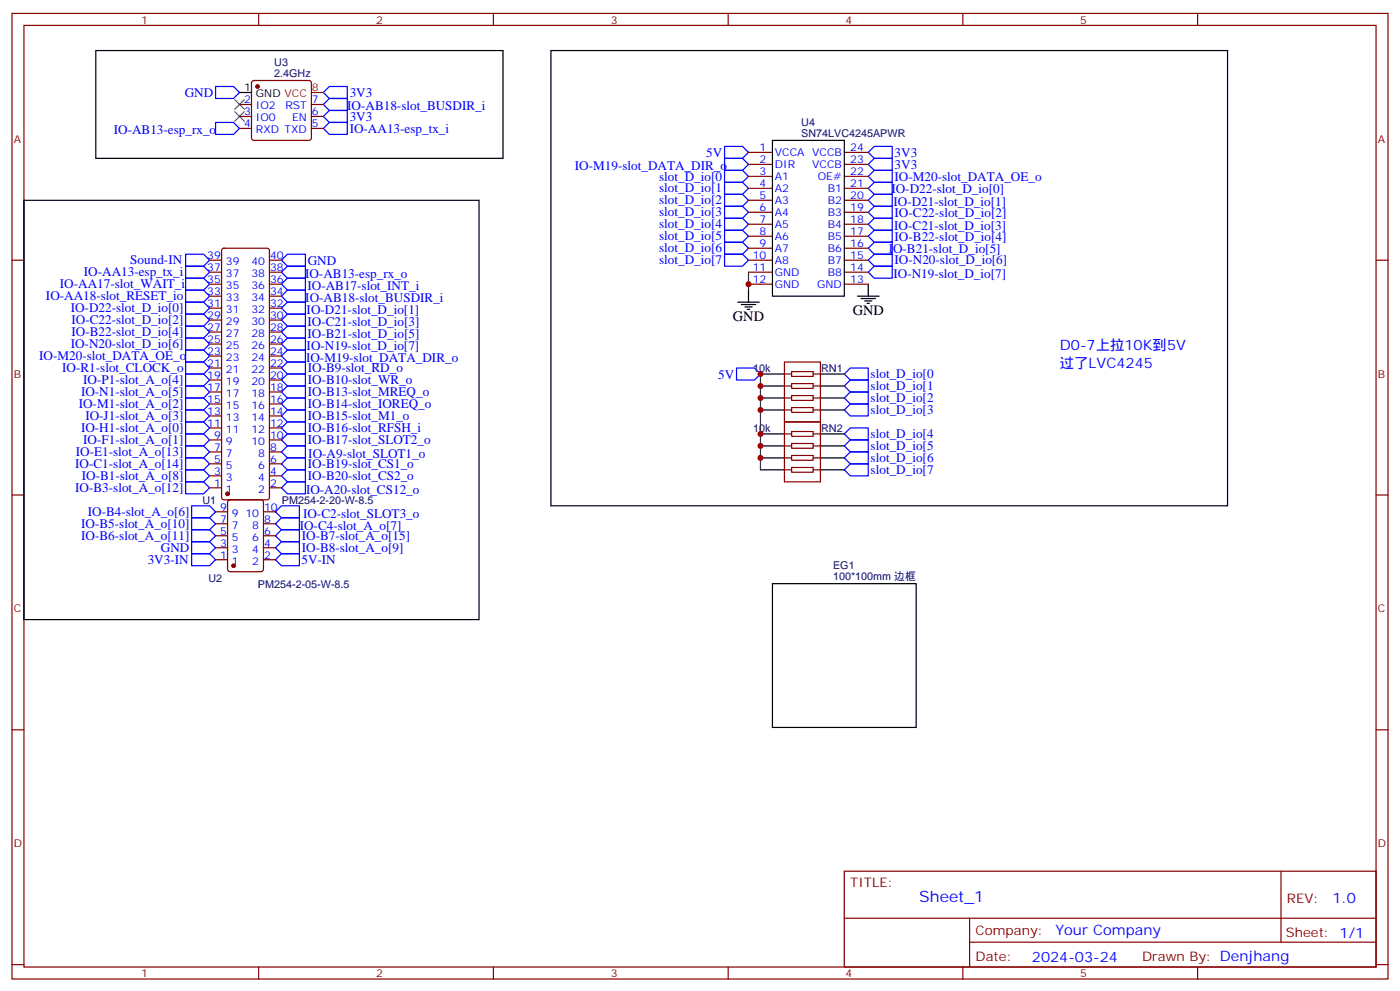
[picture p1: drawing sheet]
<svg xmlns="http://www.w3.org/2000/svg" width="412mm" height="292mm" viewBox="0 0 412 292" stroke-linecap="round" stroke-linejoin="round" font-family="sans-serif">
<g fill="none" stroke="#870000" stroke-width=".35">
<path d="M3.5 4h405.4v284.3h-405.4zM7.1 7.5h398.2v277.3h-398.2zM76.2 4v3.5M145.3 4v3.5M214.5 4v3.5M283.6 4v3.5M352.8 4v3.5M70.6 30.8h3.5M70.6 34.3h3.5M70.6 37.8h3.5M74.3 23.9l.5-.2h16.2l.5 .2 .2 .5v16.2l-.2 .5-.5 .2h-16.2l-.5-.2-.2-.5v-16.2zM91.7 30.8h3.5"/>
<path d="M91.7 34.3h3.5M91.7 37.8h3.5M220.5 44.9h7M220.5 48.4h7M220.5 51.9h7M220.5 55.5h7M220.5 59h7M248.7 44.9h7.1M248.7 48.4h7.1M248.7 51.9h7.1M248.7 55.5h7.1M248.7 59h7.1"/>
<path d="M3.5 76.6h3.6M61.7 76.6h3.6M65.5 73.3l.5-.2h12.7l.5 .2 .2 .5v72.7l-.3 .5-.4 .2h-12.7l-.5-.3-.2-.4v-72.7zM79.4 76.6h3.5M220.5 76.6h7M220.5 62.5h7M220.5 66h7M220.5 69.6h7M220.5 73.1h7M248.7 76.6h7.1M248.7 62.5h7.1M248.7 66h7.1"/>
<path d="M248.7 69.6h7.1M248.7 73.1h7.1M405.3 76.6h3.6M61.7 80.2h3.6M61.7 83.7h3.6M61.7 87.2h3.6M61.7 90.7h3.6M61.7 94.3h3.6M61.7 97.8h3.6M79.4 80.2h3.5M79.4 83.7h3.5M79.4 87.2h3.5"/>
<path d="M79.4 90.7h3.5M79.4 94.3h3.5M79.4 97.8h3.5M220.5 80.2h7M220.5 83.7h7M248.7 80.2h7.1M248.7 83.7h7.1M61.7 119h3.6M61.7 101.3h3.6M61.7 115.4h3.6M61.7 104.8h3.6M61.7 111.9h3.6"/>
<path d="M61.7 108.4h3.6M79.4 119h3.5M79.4 101.3h3.5M79.4 115.4h3.5M79.4 104.8h3.5M79.4 111.9h3.5M79.4 108.4h3.5M231.1 106.6h10.6v35.3h-10.6zM231.1 110.1h2.1M231.1 117.2h2.1M231.1 113.7h2.1M233.2 109.4h6.3v1.4h-6.3z"/>
<path d="M233.2 113h6.3v1.4h-6.3zM233.2 116.5h6.3v1.4h-6.3zM239.5 110.1h2.2M239.5 117.2h2.2M239.5 113.7h2.2M61.7 136.6h3.6M61.7 133.1h3.6M61.7 129.5h3.6M61.7 126h3.6M61.7 122.5h3.6M79.4 136.6h3.5M79.4 133.1h3.5"/>
<path d="M79.4 129.5h3.5M79.4 126h3.5M79.4 122.5h3.5M231.1 120.7h2.1M231.1 124.2h10.6M231.1 138.4h2.1M231.1 127.8h2.1M231.1 134.8h2.1M231.1 131.3h2.1M233.2 120h6.3v1.4h-6.3zM233.2 127.1h6.3v1.4h-6.3zM233.2 130.6h6.3v1.4h-6.3z"/>
<path d="M233.2 134.1h6.3v1.4h-6.3zM233.2 137.7h6.3v1.4h-6.3zM239.5 120.7h2.2M239.5 138.4h2.2M239.5 127.8h2.2M239.5 134.8h2.2M239.5 131.3h2.2M3.5 145.8h3.6M61.7 143.7h3.6M61.7 140.1h3.6M63.5 150.7h3.5M63.5 154.2h3.5"/>
<path d="M63.5 157.8h3.5M67.3 147.4l.4-.2h9.2l.7 .4v20l-.5 .7h-9.4l-.6-.4-.1-20zM77.6 150.7h3.5M77.6 154.2h3.5M77.6 157.8h3.5M79.4 143.7h3.5M79.4 140.1h3.5M405.3 145.8h3.6M63.5 164.8h3.5M63.5 161.3h3.5M77.6 164.8h3.5M77.6 161.3h3.5"/>
<path d="M3.5 214.9h3.6M405.3 214.9h3.6M248.7 256.5h156.6v28.3h-156.6zM377.3 256.6v20.8M248.7 270.4h156.5M285.6 277.4h119.6M285.6 270.4v14.1M3.5 284.1h3.6M76.2 284.8v3.5M145.3 284.8v3.5M214.5 284.8v3.5M283.6 284.8v3.5"/>
<path d="M352.8 284.8v3.5M405.3 284.1h3.6"/>
</g>
<g fill="none" stroke="#000" stroke-width=".35">
<path d="M28.2 14.9h120v31.7h-120zM162.3 14.9h199.3v134h-199.3zM70.6 27.2h3.5M7.1 59h134v123.5h-134zM227.5 41.3h21.2v45.9h-21.2zM217.3 89h6.4M218.4 89.7h4.2M219.4 90.4h2.1M220.1 91.1h.7M220.5 85.4v3.6M252.6 87.2h6.3M253.6 87.9h4.3"/>
<path d="M254.7 88.6h2.1M255.4 89.3h.7M255.8 83.7v3.5M224 110.1h7.1M224 113.7h7.1M224 117.2h7.1M241.7 110.1h7M241.7 113.7h7M241.7 117.2h7M224 120.7h7.1M224 127.8h7.1M224 131.3h7.1"/>
<path d="M224 134.8h7.1M224 138.4h7.1M241.7 120.7h7M241.7 127.8h7M241.7 131.3h7M241.7 134.8h7M241.7 138.4h7M227.5 171.9h42.4v42.3h-42.4z"/>
</g>
<g fill="none" stroke="#00f" stroke-width=".35">
<path d="M63.5 36.1h5.3l1.8 1.7-1.8 1.8h-5.3zM63.5 25.5h5.3l1.8 1.7-1.8 1.8h-5.3zM95.2 34.3l1.8-1.8h5.3v3.6h-5.3zM95.2 30.8l1.8-1.8h5.3v3.5h-5.3zM95.2 37.8l1.8-1.7h5.3v3.5h-5.3zM95.2 27.2l1.8-1.7h5.3v3.5h-5.3zM213.4 46.6h5.3l1.8 1.8-1.8 1.8h-5.3zM213.4 43.1h5.3l1.8 1.8-1.8 1.7h-5.3zM213.4 50.2h5.3l1.8 1.7-1.8 1.8h-5.3zM213.4 53.7h5.3l1.8 1.8-1.8 1.7h-5.3zM213.4 57.2h5.3l1.8 1.8-1.8 1.7h-5.3zM255.8 48.4l1.7-1.8h5.3v3.6h-5.3z"/>
<path d="M255.8 55.5l1.7-1.8h5.3v3.5h-5.3zM257.5 50.2h5.3v3.5h-5.3l-1.7-1.8zM257.5 43.1h5.3v3.5h-5.3l-1.7-1.7zM257.5 57.2h5.3v3.5h-5.3l-1.7-1.7zM54.7 78.4h5.3l1.7 1.8-1.7 1.7h-5.3zM54.7 74.9h5.3l1.7 1.7-1.7 1.8h-5.3zM82.9 76.6l1.8-1.7h5.3v3.5h-5.3zM84.7 78.4h5.3v3.5h-5.3l-1.8-1.7zM213.4 60.7h5.3l1.8 1.8-1.8 1.8h-5.3zM213.4 64.3h5.3l1.8 1.7-1.8 1.8h-5.3zM213.4 67.8h5.3l1.8 1.8-1.8 1.7h-5.3zM213.4 71.3h5.3l1.8 1.8-1.8 1.8h-5.3z"/>
<path d="M213.4 74.9h5.3l1.8 1.7-1.8 1.8h-5.3zM255.8 73.1l1.7-1.8h5.3v3.6h-5.3zM255.8 62.5l1.7-1.8h5.3v3.6h-5.3zM257.5 64.3h5.3v3.5h-5.3l-1.7-1.8zM257.5 67.8h5.3v3.5h-5.3l-1.7-1.7zM257.5 74.9h5.3v3.5h-5.3l-1.7-1.8zM54.7 99.6h5.3l1.7 1.7-1.7 1.8h-5.3zM54.7 96h5.3l1.7 1.8-1.7 1.8h-5.3zM54.7 92.5h5.3l1.7 1.8-1.7 1.7h-5.3zM54.7 89h5.3l1.7 1.7-1.7 1.8h-5.3zM54.7 85.4h5.3l1.7 1.8-1.7 1.8h-5.3zM54.7 81.9h5.3l1.7 1.8-1.7 1.7h-5.3z"/>
<path d="M84.7 99.6h5.3v3.5h-5.3l-1.8-1.8zM84.7 96h5.3v3.6h-5.3l-1.8-1.8zM84.7 92.5h5.3v3.5h-5.3l-1.8-1.7zM84.7 89h5.3v3.5h-5.3l-1.8-1.8zM84.7 81.9h5.3v3.5h-5.3l-1.8-1.7zM84.7 85.4h5.3v3.6h-5.3l-1.8-1.8zM255.8 80.2l1.7-1.8h5.3v3.5h-5.3zM54.7 103.1h5.3l1.7 1.7-1.7 1.8h-5.3zM54.7 106.6h5.3l1.7 1.8-1.7 1.7h-5.3zM54.7 110.1h5.3l1.7 1.8-1.7 1.8h-5.3zM54.7 113.7h5.3l1.7 1.7-1.7 1.8h-5.3zM54.7 117.2h5.3l1.7 1.8-1.7 1.7h-5.3z"/>
<path d="M84.7 103.1h5.3v3.5h-5.3l-1.8-1.8zM84.7 106.6h5.3v3.5h-5.3l-1.8-1.7zM84.7 110.1h5.3v3.6h-5.3l-1.8-1.8zM84.7 113.7h5.3v3.5h-5.3l-1.8-1.8zM84.7 117.2h5.3v3.5h-5.3l-1.8-1.7zM217 108.4h5.2l1.8 1.7-1.8 1.8h-5.2zM250.5 119h5.3v3.5h-5.3l-1.8-1.8zM250.5 115.4h5.3v3.6h-5.3l-1.8-1.8zM250.5 111.9h5.3v3.5h-5.3l-1.8-1.7zM250.5 108.4h5.3v3.5h-5.3l-1.8-1.8zM54.7 120.7h5.3l1.7 1.8-1.7 1.7h-5.3zM54.7 124.2h5.3l1.7 1.8-1.7 1.8h-5.3z"/>
<path d="M54.7 127.8h5.3l1.7 1.7-1.7 1.8h-5.3zM54.7 131.3h5.3l1.7 1.8-1.7 1.7h-5.3zM54.7 134.8h5.3l1.7 1.8-1.7 1.8h-5.3zM54.7 138.4h5.3l1.7 1.7-1.7 1.8h-5.3zM84.7 120.7h5.3v3.5h-5.3l-1.8-1.7zM84.7 124.2h5.3v3.6h-5.3l-1.8-1.8zM84.7 127.8h5.3v3.5h-5.3l-1.8-1.8zM84.7 134.8h5.3v3.6h-5.3l-1.8-1.8zM84.7 138.4h5.3v3.5h-5.3l-1.8-1.8zM84.7 131.3h5.3v3.5h-5.3l-1.8-1.7zM250.5 129.5h5.3v3.6h-5.3l-1.8-1.8zM250.5 126h5.3v3.5h-5.3l-1.8-1.7z"/>
<path d="M250.5 133.1h5.3v3.5h-5.3l-1.8-1.8zM250.5 136.6h5.3v3.5h-5.3l-1.8-1.7zM54.7 141.9h5.3l1.7 1.8-1.7 1.7h-5.3zM56.4 156h5.3l1.8 1.8-1.8 1.7h-5.3zM56.4 152.5h5.3l1.8 1.7-1.8 1.8h-5.3zM56.4 159.5h5.3l1.8 1.8-1.8 1.8h-5.3zM56.4 148.9h5.3l1.8 1.8-1.8 1.8h-5.3zM82.9 159.5h5.3v3.6h-5.3l-1.8-1.8zM82.9 156h5.3v3.5h-5.3l-1.8-1.7zM82.9 152.5h5.3v3.5h-5.3l-1.8-1.8zM82.9 148.9h5.3v3.6h-5.3l-1.8-1.8zM84.7 141.9h5.3v3.5h-5.3l-1.8-1.7z"/>
<path d="M56.4 163.1h5.3l1.8 1.7-1.8 1.8h-5.3zM81.1 164.8l1.8-1.7h5.3v3.5h-5.3z"/>
</g>
<path d="M69.1 29.4l2.9 2.8M69.1 32.9l2.9 2.8M72 29.4l-2.9 2.8M72 32.9l-2.9 2.8" fill="none" stroke="#3c3" stroke-width=".35"/>
<path d="M91.7 27.2h3.5" fill="none" stroke="#f00" stroke-width=".35"/>
<g fill="#870000" stroke="#870000" stroke-width=".35">
<circle cx="75.8" cy="25.5" r=".53"/>
<circle cx="68.8" cy="166.6" r=".53"/>
<circle cx="67" cy="145.4" r=".53"/>
</g>
<path d="M220.5 80.2v5.2M224 110.1v28.3" fill="none" stroke="#008700" stroke-width=".35"/>
<g fill="#c00">
<circle cx="224" cy="110.1" r=".88"/>
<circle cx="224" cy="113.7" r=".88"/>
<circle cx="224" cy="117.2" r=".88"/>
<circle cx="224" cy="120.7" r=".88"/>
<circle cx="224" cy="127.8" r=".88"/>
<circle cx="224" cy="131.3" r=".88"/>
<circle cx="224" cy="134.8" r=".88"/>
<circle cx="220.5" cy="83.7" r=".88"/>
</g>
<text font-size="4.6" fill="#00f" x="270.8" y="265.6">Sheet_1</text>
<g font-size="4.2">
<text x="215.9" y="94.6">GND</text>
<text x="251.2" y="92.9">GND</text>
</g>
<g font-size="4.2" fill="#00f">
<text x="312.2" y="103.1">D0-7上拉10K到5V</text>
<text x="312.2" y="108.4">过了LVC4245</text>
<text x="392.5" y="265.8">1.0</text>
<text x="310.9" y="275.4">Your Company</text>
<text x="304" y="283.2">2024-03-24</text>
</g>
<g font-size="3.9" fill="#00f">
<text x="54.4" y="28.5">GND</text>
<text x="103" y="28.5">3V3</text>
<text x="102.3" y="32.5">IO-AB18-slot_BUSDIR_i</text>
<text x="103" y="35.5">3V3</text>
<text x="33.5" y="39.6">IO-AB13-esp_rx_o</text>
<text x="103" y="39.1">IO-AA13-esp_tx_i</text>
<text x="208" y="46.2">5V</text>
<text x="263.5" y="46.1">3V3</text>
<text x="169.3" y="50.2">IO-M19-slot_DATA_DIR_o</text>
<text x="194.2" y="53.2">slot_D_io[0</text>
<text x="263.5" y="53.2">IO-M20-slot_DATA_OE_o</text>
<text x="263.5" y="49.6">3V3</text>
<text x="194.2" y="56.6">slot_D_io[1</text>
<text x="262.6" y="56.7">IO-D22-slot_D_io[0]</text>
<text x="194.2" y="60.1">slot_D_io[2</text>
<text x="194.2" y="63.7">slot_D_io[3</text>
<text x="263.2" y="60.7">IO-D21-slot_D_io[1]</text>
<text x="263.5" y="63.8">IO-C22-slot_D_io[2]</text>
<text x="194.2" y="67.2">slot_D_io[4</text>
<text x="194.2" y="70.7">slot_D_io[5</text>
<text x="263.4" y="67.8">IO-C21-slot_D_io[3]</text>
<text x="263.5" y="70.8">IO-B22-slot_D_io[4]</text>
<text x="38.4" y="77.9">Sound-IN</text>
<text x="90.6" y="78">GND</text>
<text x="194.2" y="74.3">slot_D_io[6</text>
<text x="194.2" y="77.8">slot_D_io[7</text>
<text x="261.8" y="74.4">IO-B21-slot_D_io[5]</text>
<text x="263.5" y="77.9">IO-N20-slot_D_io[6]</text>
<text x="24.7" y="81.4">IO-AA13-esp_tx_i</text>
<text x="89.9" y="81.9">IO-AB13-esp_rx_o</text>
<text x="263.2" y="81.9">IO-N19-slot_D_io[7]</text>
<text x="13.5" y="88.5">IO-AA18-slot_RESET_io</text>
<text x="17.7" y="84.9">IO-AA17-slot_WAIT_i</text>
<text x="89.9" y="89">IO-AB18-slot_BUSDIR_i</text>
<text x="90.6" y="85.4">IO-AB17-slot_INT_i</text>
<text x="20.8" y="92">IO-D22-slot_D_io[0]</text>
<text x="21.1" y="95.5">IO-C22-slot_D_io[2]</text>
<text x="90.3" y="92.5">IO-D21-slot_D_io[1]</text>
<text x="21.1" y="99">IO-B22-slot_D_io[4]</text>
<text x="90.6" y="99.6">IO-B21-slot_D_io[5]</text>
<text x="90.6" y="96">IO-C21-slot_D_io[3]</text>
<text x="11.6" y="106.1">IO-M20-slot_DATA_OE_o</text>
<text x="20.8" y="102.6">IO-N20-slot_D_io[6]</text>
<text x="90.2" y="106.6">IO-M19-slot_DATA_DIR_o</text>
<text x="90.3" y="103.1">IO-N19-slot_D_io[7]</text>
<text x="18.3" y="109.6">IO-R1-slot_CLOCK_o</text>
<text x="24.5" y="113.2">IO-P1-slot_A_o[4]</text>
<text x="90.7" y="109.6">IO-B9-slot_RD_o</text>
<text x="90.7" y="113.2">IO-B10-slot_WR_o</text>
<text x="211.5" y="111.5">5V</text>
<text x="256.5" y="111.4">slot_D_io[0</text>
<text x="23.9" y="116.7">IO-N1-slot_A_o[5]</text>
<text x="90.7" y="116.7">IO-B13-slot_MREQ_o</text>
<text x="256.5" y="118.4">slot_D_io[2</text>
<text x="256.5" y="114.8">slot_D_io[1</text>
<text x="23.2" y="120.2">IO-M1-slot_A_o[2]</text>
<text x="25.1" y="123.7">IO-J1-slot_A_o[3]</text>
<text x="90.7" y="120.2">IO-B14-slot_IOREQ_o</text>
<text x="90.7" y="123.8">IO-B15-slot_M1_o</text>
<text x="256.5" y="121.9">slot_D_io[3</text>
<text x="23.9" y="127.3">IO-H1-slot_A_o[0]</text>
<text x="24.5" y="130.8">IO-F1-slot_A_o[1]</text>
<text x="90.7" y="127.3">IO-B16-slot_RFSH_i</text>
<text x="90.7" y="130.8">IO-B17-slot_SLOT2_o</text>
<text x="256.5" y="128.9">slot_D_io[4</text>
<text x="22.2" y="137.8">IO-C1-slot_A_o[14]</text>
<text x="22.3" y="134.3">IO-E1-slot_A_o[13]</text>
<text x="90.7" y="137.9">IO-B19-slot_CS1_o</text>
<text x="90.8" y="134.8">IO-A9-slot_SLOT1_o</text>
<text x="256.5" y="132.5">slot_D_io[5</text>
<text x="256.5" y="136">slot_D_io[6</text>
<text x="24.1" y="141.4">IO-B1-slot_A_o[8]</text>
<text x="90.7" y="141.4">IO-B20-slot_CS2_o</text>
<text x="256.5" y="139.5">slot_D_io[7</text>
<text x="22.2" y="144.9">IO-B3-slot_A_o[12]</text>
<text x="90.1" y="145.4">IO-A20-slot_CS12_o</text>
<text x="23.9" y="155.5">IO-B5-slot_A_o[10]</text>
<text x="25.9" y="152">IO-B4-slot_A_o[6]</text>
<text x="88.3" y="156">IO-C4-slot_A_o[7]</text>
<text x="89.3" y="152.5">IO-C2-slot_SLOT3_o</text>
<text x="23.9" y="159">IO-B6-slot_A_o[11]</text>
<text x="88.9" y="159">IO-B7-slot_A_o[15]</text>
<text x="43.5" y="166.1">3V3-IN</text>
<text x="47.4" y="162.6">GND</text>
<text x="88.8" y="166">5V-IN</text>
<text x="88.9" y="162.5">IO-B8-slot_A_o[9]</text>
</g>
<g font-size="3.9" fill="#800">
<text x="250.5" y="261.1">TITLE:</text>
<text x="379.1" y="265.8">REV:</text>
<text x="287.4" y="275.3">Company:</text>
<text x="378.7" y="275.9">Sheet: 1/1</text>
<text x="287.4" y="283">Date:</text>
<text x="336.4" y="283.1">Drawn By: Denjhang</text>
</g>
<g font-size="3.2" fill="#800">
<text x="41.6" y="6.9">1</text>
<text x="110.8" y="6.9">2</text>
<text x="179.9" y="6.9">3</text>
<text x="249.1" y="6.9">4</text>
<text x="318.2" y="6.9">5</text>
<text x="4.1" y="42.1">A</text>
<text x="405.9" y="42.1">A</text>
<text x="4.1" y="111.2">B</text>
<text x="405.9" y="111.2">B</text>
<text x="4.1" y="180.3">C</text>
<text x="405.9" y="180.3">C</text>
<text x="4.1" y="249.5">D</text>
<text x="405.9" y="249.5">D</text>
<text x="41.6" y="287.8">1</text>
<text x="110.8" y="287.8">2</text>
<text x="179.9" y="287.8">3</text>
<text x="249.1" y="287.8">4</text>
<text x="318.2" y="287.8">5</text>
</g>
<g font-size="3.2" fill="#000080">
<text x="80.8" y="22.6">2.4GHz</text>
<text x="80.8" y="19.5">U3</text>
<text x="236" y="40.2">SN74LVC4245APWR</text>
<text x="236" y="37.1">U4</text>
<text x="221.9" y="109.5">10k</text>
<text x="241.9" y="109.5">RN1</text>
<text x="221.9" y="127.1">10k</text>
<text x="241.9" y="127.1">RN2</text>
<text x="59.6" y="148.4">U1</text>
<text x="83" y="148.4">PM254-2-20-W-8.5</text>
<text x="245.4" y="167.6">EG1</text>
<text x="61.4" y="171.3">U2</text>
<text x="76" y="173">PM254-2-05-W-8.5</text>
<text x="245.4" y="170.8">100*100mm 边框</text>
</g>
<g font-size="3.2">
<text x="71.9" y="26.9">1</text>
<text x="75.4" y="28.6">GND VCC</text>
</g>
<text font-size="3.2" fill="#f00" x="91.9" y="26.9">8</text>
<g font-size="3.2" fill="#00f">
<text x="71.9" y="33.9">3</text>
<text x="71.9" y="30.4">2</text>
<text x="75.4" y="35.7">IO0</text>
<text x="75.4" y="32.2">IO2</text>
<text x="84.1" y="32.2">RST</text>
<text x="86" y="35.7">EN</text>
<text x="91.9" y="30.4">7</text>
<text x="91.9" y="33.9">6</text>
<text x="71.9" y="37.5">4</text>
<text x="75.4" y="39.2">RXD TXD</text>
<text x="91.9" y="37.5">5</text>
<text x="223.8" y="44.5">1</text>
<text x="228.2" y="45.9">VCCA VCCB</text>
<text x="250.5" y="44.5">24</text>
<text x="223.8" y="48">2</text>
<text x="223.8" y="51.6">3</text>
<text x="228.2" y="49.5">DIR</text>
<text x="228.2" y="53">A1</text>
<text x="239.2" y="49.5">VCCB</text>
<text x="240.9" y="53">OE#</text>
<text x="250.5" y="51.6">22</text>
<text x="250.5" y="48">23</text>
<text x="223.8" y="55.1">4</text>
<text x="223.8" y="58.6">5</text>
<text x="228.2" y="56.5">A2</text>
<text x="243.8" y="56.5">B1</text>
<text x="250.5" y="58.6">20</text>
<text x="250.5" y="55.1">21</text>
<text x="223.8" y="62.2">6</text>
<text x="223.8" y="65.7">7</text>
<text x="228.2" y="60">A3</text>
<text x="228.2" y="63.6">A4</text>
<text x="243.8" y="63.6">B3</text>
<text x="243.8" y="60">B2</text>
<text x="250.5" y="65.7">18</text>
<text x="250.5" y="62.2">19</text>
<text x="223.8" y="69.2">8</text>
<text x="228.2" y="67.1">A5</text>
<text x="228.2" y="70.6">A6</text>
<text x="243.8" y="70.6">B5</text>
<text x="243.8" y="67.1">B4</text>
<text x="250.5" y="69.2">17</text>
<text x="61.1" y="76.3">39</text>
<text x="79.6" y="76.3">40</text>
<text x="221.7" y="76.3">10</text>
<text x="223.8" y="72.7">9</text>
<text x="228.2" y="74.2">A7</text>
<text x="228.2" y="77.7">A8</text>
<text x="243.8" y="77.7">B7</text>
<text x="243.8" y="74.2">B6</text>
<text x="250.5" y="76.3">15</text>
<text x="250.5" y="72.7">16</text>
<text x="61.1" y="83.3">35</text>
<text x="61.1" y="79.8">37</text>
<text x="66.6" y="81.6">37</text>
<text x="66.6" y="78">39</text>
<text x="74" y="78">40</text>
<text x="74" y="81.6">38</text>
<text x="79.6" y="79.8">38</text>
<text x="79.6" y="83.3">36</text>
<text x="221.7" y="79.8">11</text>
<text x="221.7" y="83.3">12</text>
<text x="228.2" y="81.2">GND</text>
<text x="243.8" y="81.2">B8</text>
<text x="250.5" y="83.3">13</text>
<text x="250.5" y="79.8">14</text>
<text x="61.1" y="86.9">33</text>
<text x="66.6" y="88.6">33</text>
<text x="66.6" y="85.1">35</text>
<text x="74" y="85.1">36</text>
<text x="74" y="88.6">34</text>
<text x="79.6" y="86.9">34</text>
<text x="228.2" y="84.7">GND</text>
<text x="240.7" y="84.7">GND</text>
<text x="61.1" y="93.9">29</text>
<text x="61.1" y="90.4">31</text>
<text x="66.6" y="95.7">29</text>
<text x="66.6" y="92.1">31</text>
<text x="74" y="92.1">32</text>
<text x="74" y="95.7">30</text>
<text x="79.6" y="90.4">32</text>
<text x="79.6" y="93.9">30</text>
<text x="61.1" y="101">25</text>
<text x="61.1" y="97.4">27</text>
<text x="66.6" y="99.2">27</text>
<text x="74" y="99.2">28</text>
<text x="79.6" y="97.4">28</text>
<text x="79.6" y="101">26</text>
<text x="61.1" y="104.5">23</text>
<text x="66.6" y="106.3">23</text>
<text x="66.6" y="102.7">25</text>
<text x="74" y="102.7">26</text>
<text x="74" y="106.3">24</text>
<text x="79.6" y="104.5">24</text>
<text x="61.1" y="111.5">19</text>
<text x="61.1" y="108">21</text>
<text x="66.6" y="113.3">19</text>
<text x="66.6" y="109.8">21</text>
<text x="74" y="109.8">22</text>
<text x="74" y="113.3">20</text>
<text x="79.6" y="108">22</text>
<text x="79.6" y="111.5">20</text>
<text x="61.1" y="118.6">15</text>
<text x="61.1" y="115.1">17</text>
<text x="66.6" y="116.8">17</text>
<text x="74" y="116.8">18</text>
<text x="79.6" y="115.1">18</text>
<text x="79.6" y="118.6">16</text>
<text x="61.1" y="125.7">11</text>
<text x="61.1" y="122.1">13</text>
<text x="66.6" y="123.9">13</text>
<text x="66.6" y="120.4">15</text>
<text x="74" y="120.4">16</text>
<text x="74" y="123.9">14</text>
<text x="79.6" y="122.1">14</text>
<text x="79.6" y="125.7">12</text>
<text x="63.1" y="129.2">9</text>
<text x="66.6" y="131">9</text>
<text x="66.6" y="127.4">11</text>
<text x="74" y="127.4">12</text>
<text x="74" y="131">10</text>
<text x="79.6" y="129.2">10</text>
<text x="63.1" y="136.2">5</text>
<text x="63.1" y="132.7">7</text>
<text x="66.6" y="134.5">7</text>
<text x="76.1" y="134.5">8</text>
<text x="79.6" y="132.7">8</text>
<text x="79.6" y="136.2">6</text>
<text x="63.1" y="143.3">1</text>
<text x="63.1" y="139.8">3</text>
<text x="66.6" y="141.5">3</text>
<text x="66.6" y="138">5</text>
<text x="76.1" y="138">6</text>
<text x="76.1" y="141.5">4</text>
<text x="79.6" y="139.8">4</text>
<text x="79.6" y="143.3">2</text>
<text x="66.6" y="145.1">1</text>
<text x="76.1" y="145.1">2</text>
<text x="64.8" y="153.9">7</text>
<text x="64.8" y="150.4">9</text>
<text x="68.3" y="155.6">7</text>
<text x="68.3" y="152.1">9</text>
<text x="72.3" y="152.1">10</text>
<text x="74.3" y="155.6">8</text>
<text x="77.8" y="150.4">10</text>
<text x="77.8" y="153.9">8</text>
<text x="64.8" y="160.9">3</text>
<text x="64.8" y="157.4">5</text>
<text x="68.3" y="159.2">5</text>
<text x="74.3" y="159.2">6</text>
<text x="77.8" y="157.4">6</text>
<text x="77.8" y="160.9">4</text>
<text x="64.8" y="164.5">1</text>
<text x="68.3" y="166.2">1</text>
<text x="68.3" y="162.7">3</text>
<text x="74.3" y="162.7">4</text>
<text x="74.3" y="166.2">2</text>
<text x="77.8" y="164.5">2</text>
</g>
</svg>
